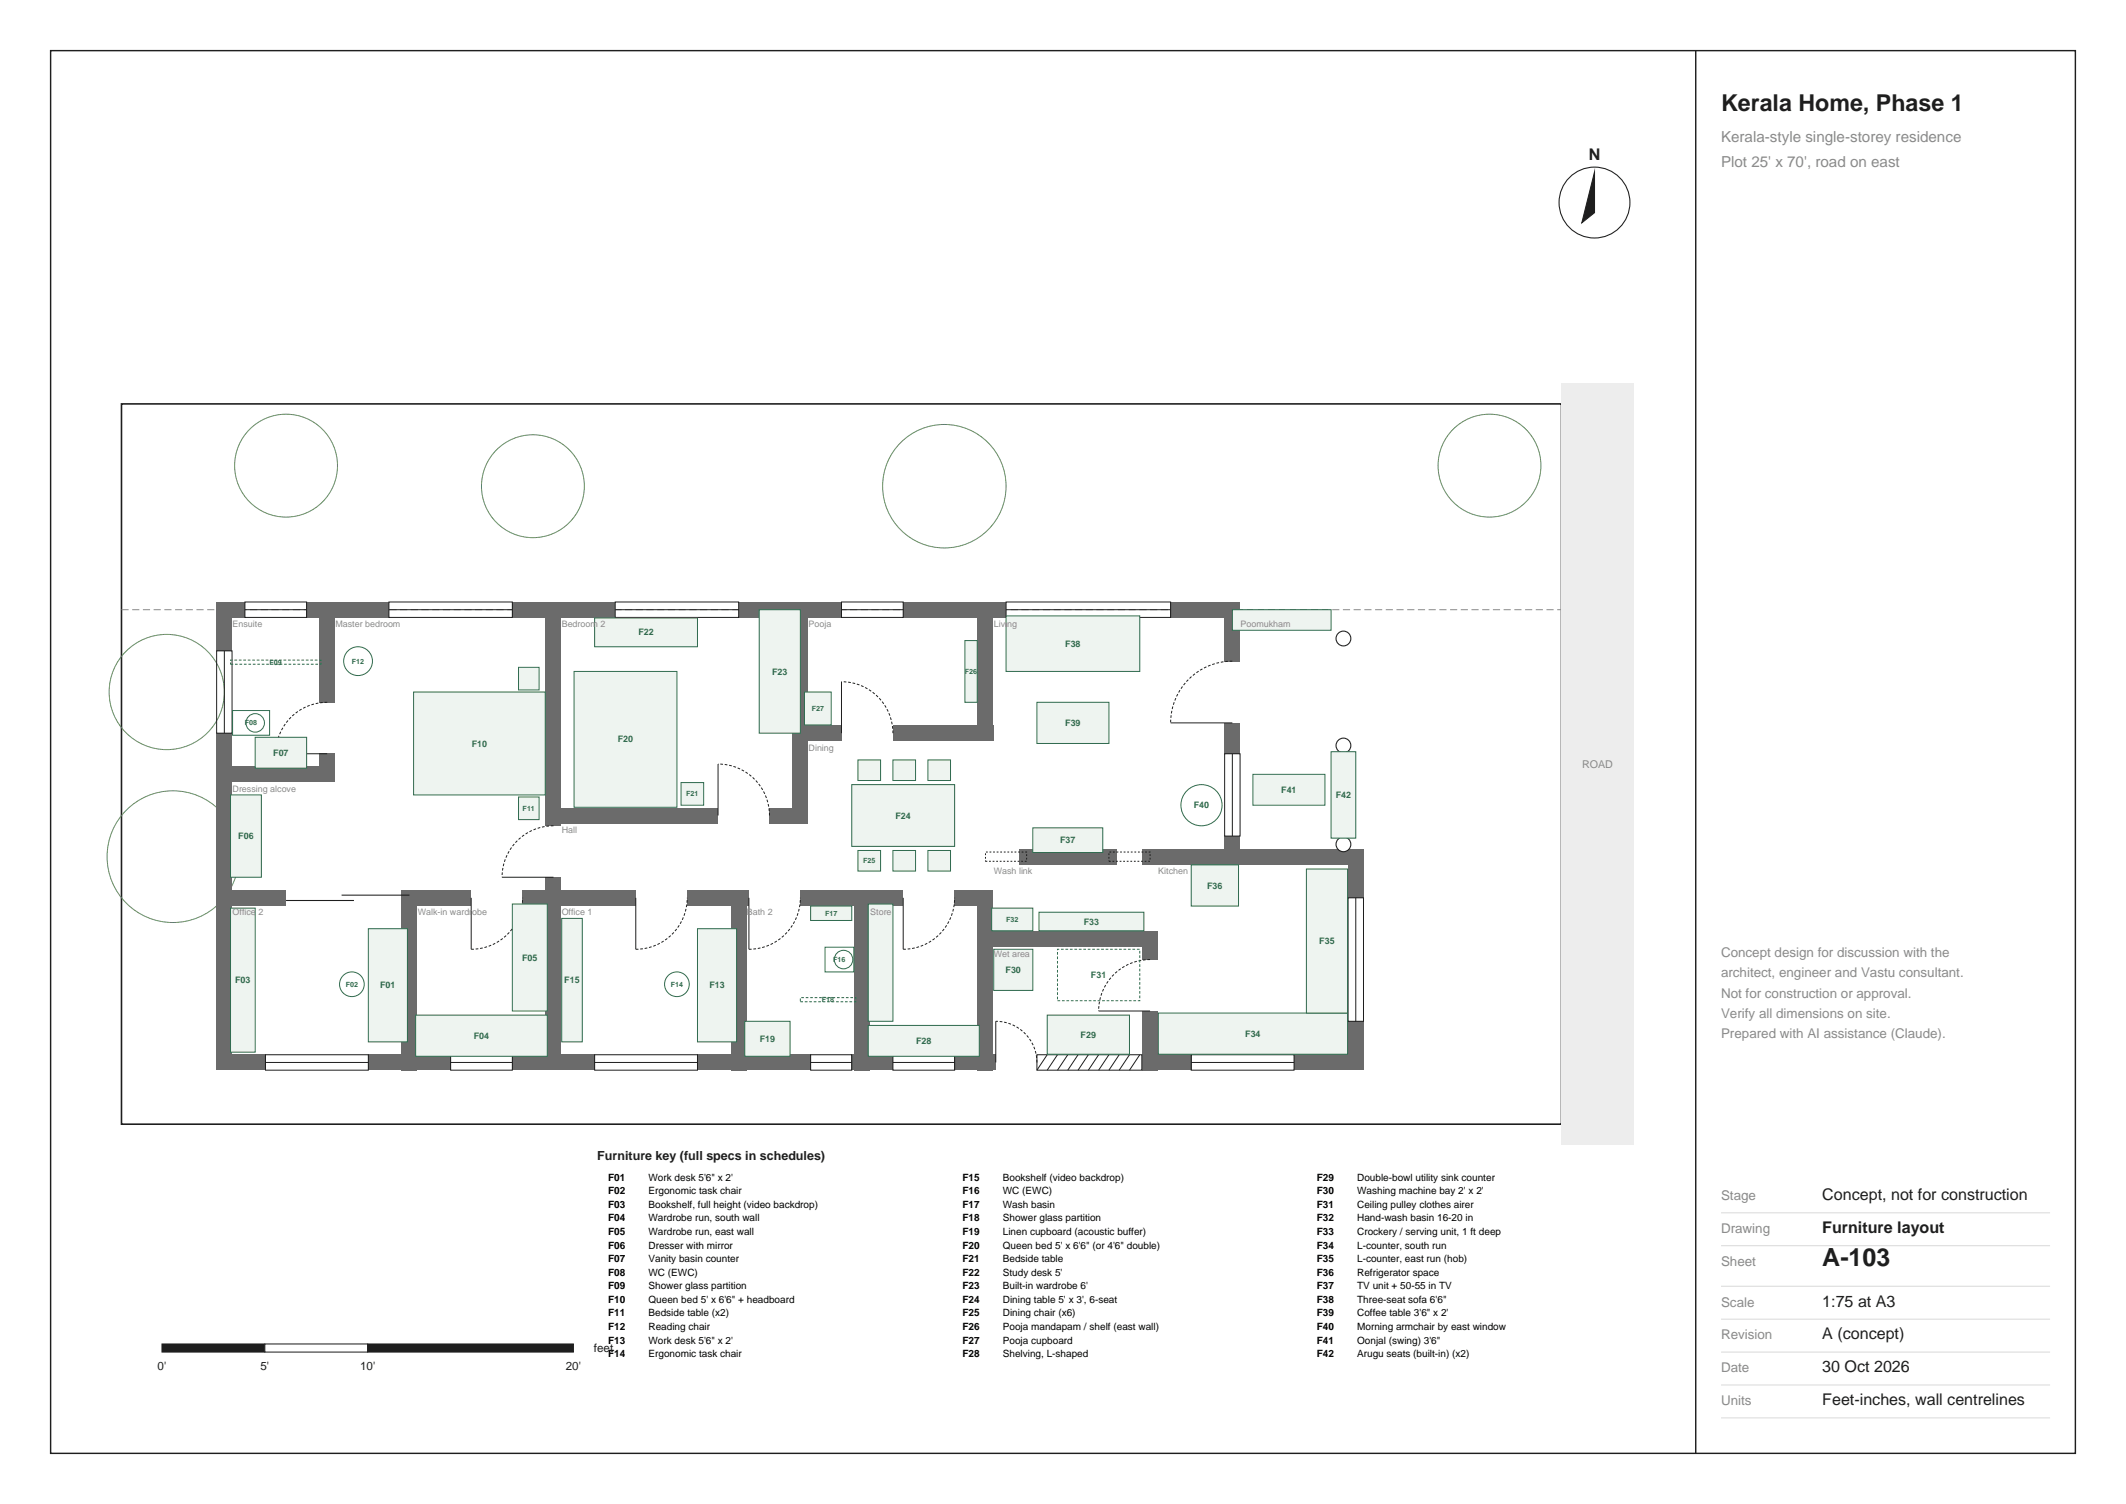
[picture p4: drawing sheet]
<svg xmlns="http://www.w3.org/2000/svg" width="420mm" height="297mm" viewBox="0 0 420 297" stroke-linecap="round" stroke-linejoin="round" font-family="sans-serif">
<path d="M10 10h400v277h-400zM335 10v277" fill="none" stroke="#1e1e1e" stroke-width=".28"/>
<path d="M340 239.5h65M340 246h65M340 254h65M340 260.5h65M340 267h65M340 273.5h65M340 280h65" fill="none" stroke="#d9d9d9" stroke-width=".2"/>
<path d="M24 79.8h284.5v142.2h-284.5z" fill="none" stroke="#1e1e1e" stroke-width=".32"/>
<path d="M24 120.4h284.5" fill="none" stroke="#8a8a8a" stroke-width=".2" stroke-dasharray="1.4 .7" stroke-linecap="butt"/>
<path d="M308.5 75.7h14.2v150.4h-14.2z" fill-rule="evenodd" fill="#ededed"/>
<g fill="none" stroke="#6f8e4a" stroke-width=".2">
<circle cx="56.5" cy="92" r="10.2"/>
<circle cx="105.3" cy="96" r="10.2"/>
<circle cx="186.6" cy="96" r="12.2"/>
<circle cx="294.3" cy="92" r="10.2"/>
<circle cx="32.9" cy="136.7" r="11.4"/>
<circle cx="34.2" cy="169.2" r="13"/>
</g>
<g fill="#6b6b6b">
<path d="M42.8 208.3h9.6v3h-9.6z" fill-rule="evenodd"/>
<path d="M72.8 208.3h16.2v3h-16.2z" fill-rule="evenodd"/>
<path d="M101.2 208.3h16.3v3h-16.3z" fill-rule="evenodd"/>
<path d="M137.8 208.3h22.3v3h-22.3z" fill-rule="evenodd"/>
<path d="M168.3 208.3h8.1v3h-8.1z" fill-rule="evenodd"/>
<path d="M188.6 208.3h8.1v3h-8.1z" fill-rule="evenodd"/>
<path d="M225.6 208.3h9.7v3h-9.7z" fill-rule="evenodd"/>
<path d="M255.6 208.3h13.8v3h-13.8z" fill-rule="evenodd"/>
<path d="M42.8 144.8h3v66.5h-3z" fill-rule="evenodd"/>
<path d="M42.8 118.9h3v9.6h-3z" fill-rule="evenodd"/>
<path d="M42.8 118.9h5.6v3h-5.6z" fill-rule="evenodd"/>
<path d="M60.6 118.9h16.2v3h-16.2z" fill-rule="evenodd"/>
<path d="M101.2 118.9h20.3v3h-20.3z" fill-rule="evenodd"/>
<path d="M145.9 118.9h20.3v3h-20.3z" fill-rule="evenodd"/>
<path d="M178.4 118.9h20.4v3h-20.4z" fill-rule="evenodd"/>
<path d="M231.3 118.9h13.7v3h-13.7z" fill-rule="evenodd"/>
<path d="M266.3 201.7h3.1v9.6h-3.1z" fill-rule="evenodd"/>
<path d="M266.3 167.6h3.1v9.7h-3.1z" fill-rule="evenodd"/>
<path d="M241.9 165.1h3.1v5.6h-3.1z" fill-rule="evenodd"/>
<path d="M241.9 142.8h3.1v6h-3.1z" fill-rule="evenodd"/>
<path d="M241.9 118.9h3.1v11.7h-3.1z" fill-rule="evenodd"/>
<path d="M79.4 175.8h3v35.5h-3z" fill-rule="evenodd"/>
<path d="M42.8 175.8h13.7v3h-13.7z" fill-rule="evenodd"/>
<path d="M80.9 175.8h12.2v3h-12.2z" fill-rule="evenodd"/>
<path d="M103.2 175.8h7.7v3h-7.7z" fill-rule="evenodd"/>
<path d="M42.8 151.4h23.4v3h-23.4z" fill-rule="evenodd"/>
<path d="M63.1 148.8h3.1v5.6h-3.1z" fill-rule="evenodd"/>
<path d="M63.1 118.9h3.1v19.8h-3.1z" fill-rule="evenodd"/>
<path d="M107.8 173.2h3.1v38.1h-3.1z" fill-rule="evenodd"/>
<path d="M107.8 118.9h3.1v44.2h-3.1z" fill-rule="evenodd"/>
<path d="M107.8 175.8h17.8v3h-17.8z" fill-rule="evenodd"/>
<path d="M135.8 175.8h12.2v3h-12.2z" fill-rule="evenodd"/>
<path d="M158.1 175.8h20.3v3h-20.3z" fill-rule="evenodd"/>
<path d="M188.6 175.8h7.6v3h-7.6z" fill-rule="evenodd"/>
<path d="M144.4 175.8h3v35.5h-3z" fill-rule="evenodd"/>
<path d="M168.8 175.8h3v35.5h-3z" fill-rule="evenodd"/>
<path d="M107.8 159.5h34.1v3.1h-34.1z" fill-rule="evenodd"/>
<path d="M152 159.5h7.6v3.1h-7.6z" fill-rule="evenodd"/>
<path d="M156.6 118.9h3v43.7h-3z" fill-rule="evenodd"/>
<path d="M156.6 143.3h9.6v3h-9.6z" fill-rule="evenodd"/>
<path d="M176.4 143.3h19.8v3h-19.8z" fill-rule="evenodd"/>
<path d="M193.2 118.9h3v27.4h-3z" fill-rule="evenodd"/>
<path d="M193.2 175.8h3v35.5h-3z" fill-rule="evenodd"/>
<path d="M193.2 183.9h35.5v3h-35.5z" fill-rule="evenodd"/>
<path d="M225.7 199.6h3v11.7h-3z" fill-rule="evenodd"/>
<path d="M225.7 183.9h3v5.6h-3z" fill-rule="evenodd"/>
<path d="M225.7 167.6h43.7v3.1h-43.7z" fill-rule="evenodd"/>
<path d="M201.3 167.6h19.3v3.1h-19.3z" fill-rule="evenodd"/>
</g>
<path d="M194.7 168.3h8.1v1.8h-8.1zM219.1 168.3h8.1v1.8h-8.1z" fill="none" stroke="#1e1e1e" stroke-width=".2" stroke-dasharray=".4 .4" stroke-linecap="butt"/>
<g fill="#fff" stroke="#1e1e1e" stroke-width=".21">
<circle cx="265.4" cy="166.7" r="1.46"/>
<circle cx="265.4" cy="147.2" r="1.46"/>
<circle cx="265.4" cy="126.1" r="1.46"/>
<circle cx="253.6" cy="122.8" r="1.46"/>
<circle cx="245.9" cy="122.8" r="1.46"/>
</g>
<g fill="none" stroke="#1e1e1e" stroke-width=".2">
<path d="M48.4 118.9h12.2v3h-12.2zM76.8 118.9h24.4v3h-24.4zM121.5 118.9h24.4v3h-24.4zM166.2 118.9h12.2v3h-12.2zM198.8 118.9h32.5v3h-32.5zM42.8 128.5h3v16.3h-3zM44.3 128.5v16.3M48.4 120.4h12.2M76.8 120.4h24.4M121.5 120.4h24.4M166.2 120.4h12.2M166.2 134.6v10.2"/>
<path d="M198.8 120.4h32.5M54.5 148.8h10.1M141.9 150.9v10.1M231.3 142.8h12.2M241.9 148.8h3.1v16.3h-3.1zM243.5 148.8v16.3M93.1 177.3v10.2M99.2 173.2h10.1M125.6 177.3v10.2M148 177.3v10.2M178.4 177.3v10.2M266.3 177.3h3.1v24.4h-3.1z"/>
<path d="M267.8 177.3v24.4M217 199.6h10.2M52.4 208.3h20.4v3h-20.4zM52.4 209.8h20.4M89 208.3h12.2v3h-12.2zM89 209.8h12.2M117.5 208.3h20.3v3h-20.3zM117.5 209.8h20.3M160.1 208.3h8.2v3h-8.2zM160.1 209.8h8.2M176.4 208.3h12.2v3h-12.2zM176.4 209.8h12.2"/>
<path d="M196.7 201.7v8.1M204.8 208.3h20.8v3h-20.8zM206.9 208.3l-2.1 3M208.9 208.3l-2 3M210.9 208.3l-2 3M213 208.3l-2.1 3M215 208.3l-2 3M217 208.3l-2 3M219.1 208.3l-2.1 3M221.1 208.3l-2 3M223.1 208.3l-2 3M225.2 208.3l-2.1 3"/>
<path d="M235.3 208.3h20.3v3h-20.3zM235.3 209.8h20.3"/>
</g>
<path d="M64.6 138.7a10.2 10.2 0 0 0-10.1 10.1M243.5 130.6a12.2 12.2 0 0 0-12.2 12.2M176.4 144.8a10.2 10.2 0 0 0-10.2-10.2M109.3 163.1a10.2 10.2 0 0 0-10.1 10.1M152 161a10.2 10.2 0 0 0-10.1-10.1M93.1 187.5a10.2 10.2 0 0 0 10.1-10.2M125.6 187.5a10.2 10.2 0 0 0 10.2-10.2M148 187.5a10.2 10.2 0 0 0 10.1-10.2M178.4 187.5a10.2 10.2 0 0 0 10.2-10.2M227.2 189.5a10.2 10.2 0 0 0-10.2 10.1M204.8 209.8a8.1 8.1 0 0 0-8.1-8.1" fill="none" stroke="#1e1e1e" stroke-width=".2" stroke-dasharray=".5 .4" stroke-linecap="butt"/>
<path d="M56.5 177.8h13.4M67.5 176.8h13.4" fill="none" stroke="#1e1e1e" stroke-width=".21"/>
<path d="M72.8 183.4h7.7v22.3h-7.7z" fill-rule="evenodd" fill="#eef4f0" stroke="#2f6b4f" stroke-width=".2"/>
<circle cx="69.5" cy="194.4" r="2.44" fill="none" stroke="#2f6b4f" stroke-width=".2"/>
<g fill="#eef4f0" stroke="#2f6b4f" stroke-width=".2">
<path d="M45.5 179.3h4.9v28.5h-4.9z" fill-rule="evenodd"/>
<path d="M82.1 200.5h26v8.1h-26z" fill-rule="evenodd"/>
<path d="M101.2 178.5h6.9v21.1h-6.9z" fill-rule="evenodd"/>
<path d="M45.5 157h6.1v16.2h-6.1z" fill-rule="evenodd"/>
<path d="M50.4 145.6h10.2v6.1h-10.2z" fill-rule="evenodd"/>
</g>
<g fill="none" stroke="#2f6b4f" stroke-width=".2">
<path d="M45.9 140.3h7.4v4.9h-7.4z"/>
<circle cx="50.4" cy="142.8" r="1.83"/>
</g>
<path d="M45.5 130.4h17.9v.8h-17.9z" fill="none" stroke="#2f6b4f" stroke-width=".2" stroke-dasharray=".5 .4" stroke-linecap="butt"/>
<g fill="#eef4f0" stroke="#2f6b4f" stroke-width=".2">
<path d="M81.7 136.7h26v20.3h-26z" fill-rule="evenodd"/>
<path d="M102.4 157.4h4.1v4.5h-4.1z" fill-rule="evenodd"/>
</g>
<circle cx="70.7" cy="130.6" r="2.85" fill="none" stroke="#2f6b4f" stroke-width=".2"/>
<path d="M137.8 183.4h7.7v22.3h-7.7z" fill-rule="evenodd" fill="#eef4f0" stroke="#2f6b4f" stroke-width=".2"/>
<circle cx="133.7" cy="194.4" r="2.44" fill="none" stroke="#2f6b4f" stroke-width=".2"/>
<path d="M111 181.4h4v24.3h-4z" fill-rule="evenodd" fill="#eef4f0" stroke="#2f6b4f" stroke-width=".2"/>
<g fill="none" stroke="#2f6b4f" stroke-width=".2">
<path d="M163 187h5.7v4.9h-5.7z"/>
<circle cx="166.6" cy="189.5" r="1.83"/>
</g>
<path d="M160.1 178.9h8.2v2.9h-8.2z" fill-rule="evenodd" fill="#eef4f0" stroke="#2f6b4f" stroke-width=".2"/>
<path d="M158.1 197h11v.8h-11z" fill="none" stroke="#2f6b4f" stroke-width=".2" stroke-dasharray=".5 .4" stroke-linecap="butt"/>
<g fill="#eef4f0" stroke="#2f6b4f" stroke-width=".2">
<path d="M147.1 201.7h9v6.9h-9z" fill-rule="evenodd"/>
<path d="M113.4 132.6h20.3v26.8h-20.3z" fill-rule="evenodd"/>
<path d="M134.5 154.5h4.5v4.5h-4.5z" fill-rule="evenodd"/>
<path d="M117.5 122h20.3v5.7h-20.3z" fill-rule="evenodd"/>
<path d="M150 120.4h8.1v24.4h-8.1z" fill-rule="evenodd"/>
<path d="M168.3 154.9h20.3v12.2h-20.3z" fill-rule="evenodd"/>
<path d="M169.5 167.9h4.5v4.1h-4.5z" fill-rule="evenodd"/>
<path d="M190.6 126.5h2.5v12.2h-2.5z" fill-rule="evenodd"/>
<path d="M158.9 136.7h5.3v6.5h-5.3z" fill-rule="evenodd"/>
<path d="M171.5 202.5h22v6.1h-22z" fill-rule="evenodd"/>
<path d="M206.9 200.5h16.2v7.7h-16.2z" fill-rule="evenodd"/>
<path d="M196.3 187.5h7.7v8.1h-7.7z" fill-rule="evenodd"/>
</g>
<path d="M208.9 187.5h16.3v10.1h-16.3z" fill="none" stroke="#2f6b4f" stroke-width=".2" stroke-dasharray=".5 .4" stroke-linecap="butt"/>
<g fill="#eef4f0" stroke="#2f6b4f" stroke-width=".2">
<path d="M195.9 179.3h8.1v4.5h-8.1z" fill-rule="evenodd"/>
<path d="M205.3 180.1h20.7v3.7h-20.7z" fill-rule="evenodd"/>
<path d="M228.8 200.1h37.4v8.1h-37.4z" fill-rule="evenodd"/>
<path d="M258.1 171.6h8.1v28.5h-8.1z" fill-rule="evenodd"/>
<path d="M235.3 170.8h9.4v8.1h-9.4z" fill-rule="evenodd"/>
<path d="M204 163.5h13.9v4.9h-13.9z" fill-rule="evenodd"/>
<path d="M198.8 121.6h26.4v11h-26.4z" fill-rule="evenodd"/>
<path d="M204.8 138.7h14.3v8.1h-14.3z" fill-rule="evenodd"/>
</g>
<circle cx="237.4" cy="159" r="4.1" fill="none" stroke="#2f6b4f" stroke-width=".2"/>
<g fill="#eef4f0" stroke="#2f6b4f" stroke-width=".2">
<path d="M247.5 152.9h14.2v6.1h-14.2z" fill-rule="evenodd"/>
<path d="M263 148.4h4.8v17.1h-4.8z" fill-rule="evenodd"/>
<path d="M102.4 131.8h4.1v4.4h-4.1z" fill-rule="evenodd"/>
<path d="M176.4 167.9h4.5v4.1h-4.5z" fill-rule="evenodd"/>
<path d="M183.3 167.9h4.5v4.1h-4.5z" fill-rule="evenodd"/>
<path d="M169.5 150.1h4.5v4h-4.5z" fill-rule="evenodd"/>
<path d="M176.4 150.1h4.5v4h-4.5z" fill-rule="evenodd"/>
<path d="M183.3 150.1h4.5v4h-4.5z" fill-rule="evenodd"/>
<path d="M171.5 178.5h4.9v23.2h-4.9z" fill-rule="evenodd"/>
<path d="M243.5 120.4h19.5v4.1h-19.5z" fill-rule="evenodd"/>
</g>
<circle cx="315" cy="40" r="7" fill="none" stroke="#1e1e1e" stroke-width=".21"/>
<path d="M315 34v8l-2.5 2z" fill="#1e1e1e" stroke="#1e1e1e" stroke-width=".21"/>
<path d="M32 265.4h20.3v1.6h-20.3z" fill-rule="evenodd" fill="#1e1e1e" stroke="#1e1e1e" stroke-width=".2"/>
<path d="M52.3 265.4h20.3v1.6h-20.3z" fill-rule="evenodd" fill="#fff" stroke="#1e1e1e" stroke-width=".2"/>
<path d="M72.6 265.4h40.7v1.6h-40.7z" fill-rule="evenodd" fill="#1e1e1e" stroke="#1e1e1e" stroke-width=".2"/>
<text font-size="4.9" fill="#1e1e1e" x="360" y="250">A-103</text>
<text font-size="4.6" fill="#1e1e1e" x="340" y="22">Kerala Home, Phase 1</text>
<g font-size="3.2" fill="#1e1e1e">
<text x="313.9" y="31.5">N</text>
<text x="360" y="237">Concept, not for construction</text>
<text x="360" y="243.5">Furniture layout</text>
<text x="360" y="258">1:75 at A3</text>
<text x="360" y="264.5">A (concept)</text>
<text x="360" y="271">30 Oct 2026</text>
<text x="360" y="277.5">Feet-inches, wall centrelines</text>
</g>
<g font-size="3" fill="#8a8a8a">
<text x="340" y="28">Kerala-style single-storey residence</text>
<text x="340" y="33">Plot 25' x 70', road on east</text>
</g>
<g font-size="2.6" fill="#8a8a8a">
<text x="340" y="189">Concept design for discussion with the</text>
<text x="340" y="193">architect, engineer and Vastu consultant.</text>
<text x="340" y="197">Not for construction or approval.</text>
<text x="340" y="201">Verify all dimensions on site.</text>
<text x="340" y="205">Prepared with AI assistance (Claude).</text>
<text x="340" y="237">Stage</text>
<text x="340" y="243.5">Drawing</text>
<text x="340" y="250">Sheet</text>
<text x="340" y="258">Scale</text>
<text x="340" y="264.5">Revision</text>
<text x="340" y="271">Date</text>
<text x="340" y="277.5">Units</text>
</g>
<text font-size="2.5" fill="#1e1e1e" x="118" y="229">Furniture key (full specs in schedules)</text>
<g font-size="2.3" fill="#1e1e1e">
<text x="117.3" y="267">feet</text>
<text x="31.1" y="270.5">0'</text>
<text x="51.5" y="270.5">5'</text>
<text x="71.1" y="270.5">10'</text>
<text x="111.8" y="270.5">20'</text>
</g>
<text font-size="2.1" fill="#8a8a8a" x="312.5" y="151.6">ROAD</text>
<g font-size="2">
<text x="120.1" y="233.2">F01</text>
<text x="128.1" y="233.2">Work desk 5'6&quot; x 2'</text>
<text x="190.1" y="233.2">F15</text>
<text x="198.1" y="233.2">Bookshelf (video backdrop)</text>
<text x="260.1" y="233.2">F29</text>
<text x="268.1" y="233.2">Double-bowl utility sink counter</text>
<text x="120.1" y="235.8">F02</text>
<text x="120.1" y="238.5">F03</text>
<text x="128.1" y="235.8">Ergonomic task chair</text>
<text x="128.1" y="238.5">Bookshelf, full height (video backdrop)</text>
<text x="190.1" y="235.8">F16</text>
<text x="190.1" y="238.5">F17</text>
<text x="198.1" y="235.8">WC (EWC)</text>
<text x="198.1" y="238.5">Wash basin</text>
<text x="260.1" y="235.8">F30</text>
<text x="260.1" y="238.5">F31</text>
<text x="268.1" y="235.8">Washing machine bay 2' x 2'</text>
<text x="268.1" y="238.5">Ceiling pulley clothes airer</text>
<text x="120.1" y="241.2">F04</text>
<text x="120.1" y="243.9">F05</text>
<text x="128.1" y="241.2">Wardrobe run, south wall</text>
<text x="128.1" y="243.9">Wardrobe run, east wall</text>
<text x="190.1" y="241.2">F18</text>
<text x="190.1" y="243.9">F19</text>
<text x="198.1" y="241.2">Shower glass partition</text>
<text x="198.1" y="243.9">Linen cupboard (acoustic buffer)</text>
<text x="260.1" y="241.2">F32</text>
<text x="260.1" y="243.9">F33</text>
<text x="268.1" y="241.2">Hand-wash basin 16-20 in</text>
<text x="268.1" y="243.9">Crockery / serving unit, 1 ft deep</text>
<text x="120.1" y="246.6">F06</text>
<text x="120.1" y="249.2">F07</text>
<text x="120.1" y="251.9">F08</text>
<text x="128.1" y="246.6">Dresser with mirror</text>
<text x="128.1" y="249.2">Vanity basin counter</text>
<text x="128.1" y="251.9">WC (EWC)</text>
<text x="190.1" y="246.6">F20</text>
<text x="190.1" y="249.2">F21</text>
<text x="190.1" y="251.9">F22</text>
<text x="198.1" y="246.6">Queen bed 5' x 6'6&quot; (or 4'6&quot; double)</text>
<text x="198.1" y="249.2">Bedside table</text>
<text x="198.1" y="251.9">Study desk 5'</text>
<text x="260.1" y="246.6">F34</text>
<text x="260.1" y="249.2">F35</text>
<text x="260.1" y="251.9">F36</text>
<text x="268.1" y="246.6">L-counter, south run</text>
<text x="268.1" y="249.2">L-counter, east run (hob)</text>
<text x="268.1" y="251.9">Refrigerator space</text>
<text x="120.1" y="254.6">F09</text>
<text x="120.1" y="257.3">F10</text>
<text x="128.1" y="254.6">Shower glass partition</text>
<text x="128.1" y="257.3">Queen bed 5' x 6'6&quot; + headboard</text>
<text x="190.1" y="254.6">F23</text>
<text x="190.1" y="257.3">F24</text>
<text x="198.1" y="254.6">Built-in wardrobe 6'</text>
<text x="198.1" y="257.3">Dining table 5' x 3', 6-seat</text>
<text x="260.1" y="254.6">F37</text>
<text x="260.1" y="257.3">F38</text>
<text x="268.1" y="254.6">TV unit + 50-55 in TV</text>
<text x="268.1" y="257.3">Three-seat sofa 6'6&quot;</text>
<text x="120.1" y="260">F11</text>
<text x="120.1" y="262.6">F12</text>
<text x="128.1" y="260">Bedside table (x2)</text>
<text x="128.1" y="262.6">Reading chair</text>
<text x="190.1" y="260">F25</text>
<text x="190.1" y="262.6">F26</text>
<text x="198.1" y="260">Dining chair (x6)</text>
<text x="198.1" y="262.6">Pooja mandapam / shelf (east wall)</text>
<text x="260.1" y="260">F39</text>
<text x="260.1" y="262.6">F40</text>
<text x="268.1" y="260">Coffee table 3'6&quot; x 2'</text>
<text x="268.1" y="262.6">Morning armchair by east window</text>
<text x="120.1" y="265.3">F13</text>
<text x="120.1" y="268">F14</text>
<text x="128.1" y="265.3">Work desk 5'6&quot; x 2'</text>
<text x="128.1" y="268">Ergonomic task chair</text>
<text x="190.1" y="265.3">F27</text>
<text x="190.1" y="268">F28</text>
<text x="198.1" y="265.3">Pooja cupboard</text>
<text x="198.1" y="268">Shelving, L-shaped</text>
<text x="260.1" y="265.3">F41</text>
<text x="260.1" y="268">F42</text>
<text x="268.1" y="265.3">Oonjal (swing) 3'6&quot;</text>
<text x="268.1" y="268">Arugu seats (built-in) (x2)</text>
</g>
<g font-size="1.8" fill="#8a8a8a">
<text x="45.9" y="123.9">Ensuite</text>
<text x="66.3" y="123.9">Master bedroom</text>
<text x="111" y="123.9">Bedroom 2</text>
<text x="159.7" y="123.9">Pooja</text>
<text x="196.3" y="123.9">Living</text>
<text x="245.1" y="123.9">Poomukham</text>
<text x="159.7" y="148.2">Dining</text>
<text x="45.9" y="156.4">Dressing alcove</text>
<text x="111" y="164.5">Hall</text>
<text x="196.3" y="172.6">Wash link</text>
<text x="228.8" y="172.6">Kitchen</text>
<text x="45.9" y="180.8">Office 2</text>
<text x="82.5" y="180.8">Walk-in wardrobe</text>
<text x="111" y="180.8">Office 1</text>
<text x="147.5" y="180.8">Bath 2</text>
<text x="171.9" y="180.8">Store</text>
<text x="196.3" y="188.9">Wet area</text>
</g>
<g font-size="1.8" fill="#2f6b4f">
<text x="126.1" y="125.5">F22</text>
<text x="210.4" y="127.7">F38</text>
<text x="152.5" y="133.2">F23</text>
<text x="210.4" y="143.4">F39</text>
<text x="54" y="149.3">F07</text>
<text x="93.2" y="147.4">F10</text>
<text x="122" y="146.6">F20</text>
<text x="176.9" y="161.7">F24</text>
<text x="235.8" y="159.6">F40</text>
<text x="253.1" y="156.6">F41</text>
<text x="263.9" y="157.6">F42</text>
<text x="47.1" y="165.7">F06</text>
<text x="209.4" y="166.5">F37</text>
<text x="238.5" y="175.5">F36</text>
<text x="214.1" y="182.6">F33</text>
<text x="103.2" y="189.7">F05</text>
<text x="260.6" y="186.4">F35</text>
<text x="46.5" y="194.2">F03</text>
<text x="75.1" y="195.2">F01</text>
<text x="111.5" y="194.2">F15</text>
<text x="140.1" y="195.2">F13</text>
<text x="198.7" y="192.1">F30</text>
<text x="215.5" y="193.2">F31</text>
<text x="93.6" y="205.1">F04</text>
<text x="150.1" y="205.8">F19</text>
<text x="181" y="206.2">F28</text>
<text x="213.5" y="204.9">F29</text>
<text x="246" y="204.7">F34</text>
</g>
<g font-size="1.4" fill="#2f6b4f">
<text x="53.3" y="131.3">F09</text>
<text x="69.5" y="131.1">F12</text>
<text x="190.6" y="133.1">F26</text>
<text x="48.4" y="143.2">F08</text>
<text x="160.4" y="140.4">F27</text>
<text x="103.3" y="160.1">F11</text>
<text x="135.6" y="157.3">F21</text>
<text x="170.5" y="170.5">F25</text>
<text x="163" y="180.8">F17</text>
<text x="198.8" y="182.1">F32</text>
<text x="164.6" y="190">F16</text>
<text x="68.3" y="194.9">F02</text>
<text x="132.5" y="194.9">F14</text>
<text x="162.4" y="197.9">F18</text>
</g>
</svg>
